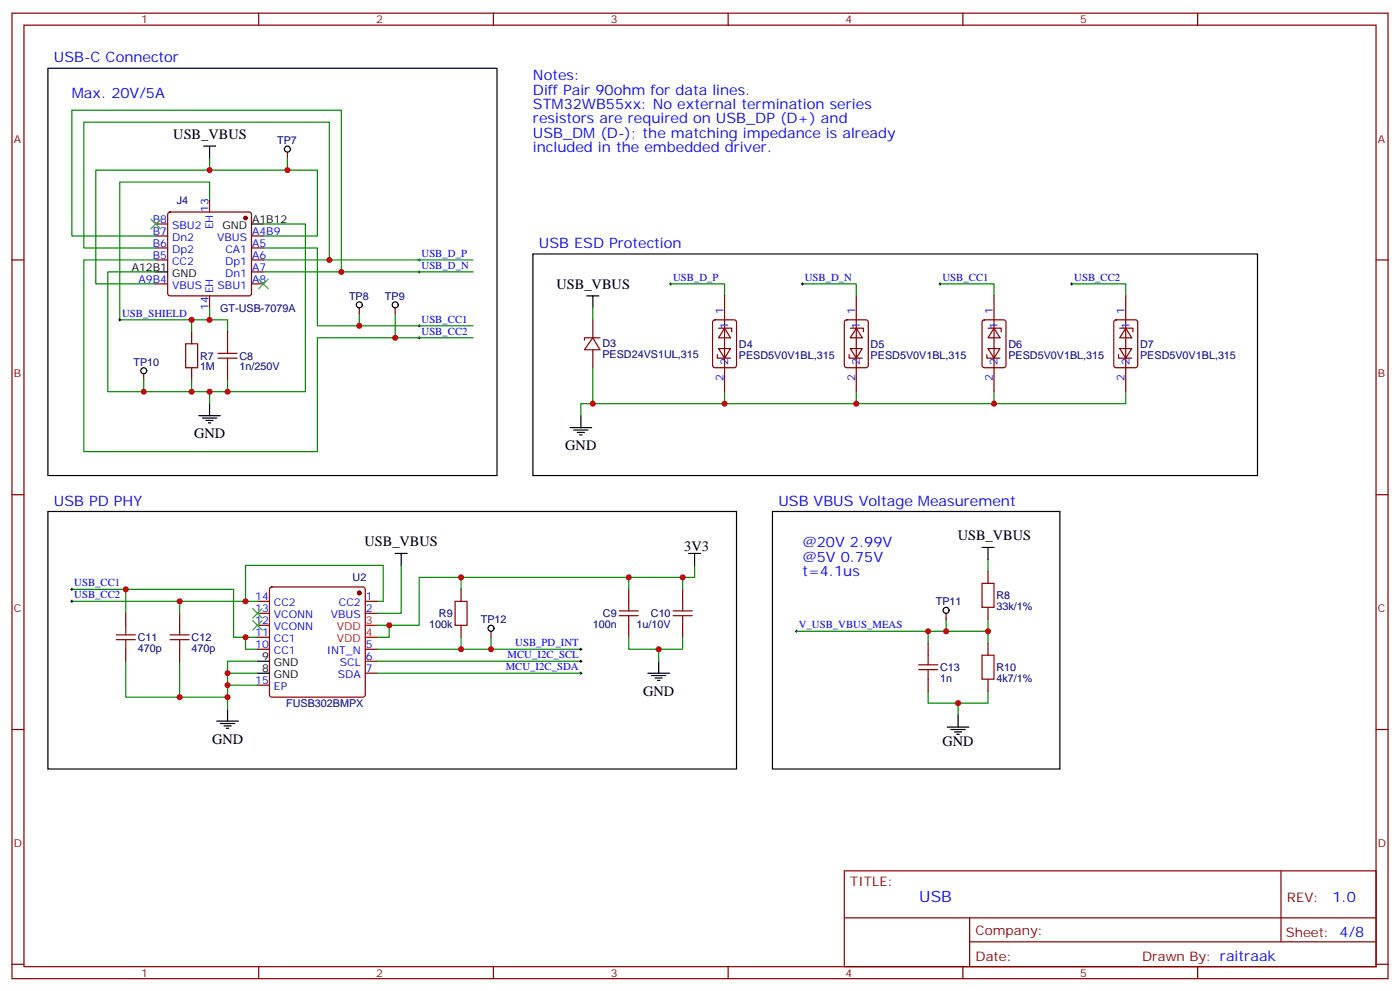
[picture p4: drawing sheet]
<svg xmlns="http://www.w3.org/2000/svg" width="412mm" height="292mm" viewBox="0 0 412 292" stroke-linecap="round" stroke-linejoin="round" font-family="sans-serif">
<g fill="none" stroke="#870000" stroke-width=".35">
<path d="M3.5 3.9h405.4v284.3h-405.4zM7.1 7.4h398.2v277.3h-398.2zM76.2 3.9v3.5M145.3 3.9v3.5M214.5 3.9v3.5M283.6 3.9v3.5M352.8 3.9v3.5M61.7 58.9v3.5M84.7 44.8v1.8M3.5 76.6h3.6M45.9 76.6h3.5M45.9 69.5h3.5"/>
<path d="M45.9 73h3.5M45.9 66h3.5M49.6 62.6l.5-.2h23.3l.5 .2 .2 .5v23.3l-.3 .5-.4 .2h-23.3l-.5-.2-.2-.5v-23.3zM74.1 76.6h3.5M74.1 69.5h3.5M74.1 73h3.5M405.3 76.6h3.6M45.9 83.6h3.5M56.4 97.7v3.5M61.7 87.1v3.6M67 97.7v3.5M74.1 80.1h3.5"/>
<path d="M74.1 83.6h3.5M105.8 90.7v1.7M116.4 90.7v1.7M174.6 99.5l2.1 3.5h-4.5zM174.6 94.2v5.3M176.7 99.5h-4.5v.7M210.1 94.4l.5-.2h5.7l.6 .4 .1 13-.5 .6-5.9 .1-.6-.5-.1-12.9zM211.7 96.7h3.8v1M213.4 96.7l1.8 2.8h-3.5zM213.4 87.1v28.3M248.9 94.4l.5-.2h5.7l.6 .4 .1 13-.5 .6-5.9 .1-.6-.5-.1-12.9zM250.5 96.7h3.9v1"/>
<path d="M252.2 96.7l1.8 2.8h-3.5zM252.2 87.1v28.3M289.5 94.4l.5-.2h5.6l.7 .4v13l-.4 .6-5.9 .1-.7-.5v-12.9zM291 96.7h3.9v1M292.8 96.7l1.8 2.8h-3.6zM292.8 87.1v28.3M328.3 94.4l.5-.2h5.6l.7 .4v13l-.4 .6-5.9 .1-.7-.5v-12.9zM329.8 96.7h3.9v1M331.6 96.7l1.8 2.8h-3.6zM331.6 87.1v28.3M42.3 110.1v1.7M56.4 108.3v3.5"/>
<path d="M67 108.3v3.5M174.6 103v5.3M211.3 104.4v1.1h3.9M211.7 102.7h3.5l-1.8 2.8zM250.1 104.4v1.1h3.9M250.5 102.7h3.5l-1.8 2.8zM290.7 104.4v1.1h3.9M291 102.7h3.6l-1.8 2.8zM329.5 104.4v1.1h3.9M329.8 102.7h3.6l-1.8 2.8zM3.5 145.7h3.6M405.3 145.7h3.6"/>
<path d="M75.8 177.1h3.6M79.6 173.1l.5-.2h26.8l.5 .2 .2 .5v31l-.2 .5-.5 .2h-26.8l-.5-.2-.2-.5v-31zM107.6 177.1h3.5M135.8 173.6v3.5M185.2 173.6v3.5M201.1 173.6v3.5M291 168.3v3.5M291 178.9v3.5M37 180.6v3.6M37 191.2v3.5M52.9 180.6v3.6M52.9 191.2v3.5"/>
<path d="M75.8 180.6h3.6M75.8 191.2h3.6M75.8 187.7h3.6M75.8 184.2h3.6M107.6 180.6h3.5M107.6 191.2h3.5M107.6 194.7h3.5M107.6 198.3h3.5M135.8 184.2v3.5M144.6 185.9v1.8M185.2 184.2v3.5M201.1 184.2v3.5"/>
<path d="M273.4 189.4v3.6M278.7 180.6v1.8M291 189.4v3.6M3.5 214.8h3.6M75.8 201.8h3.6M273.4 200v3.6M291 200v3.6M405.3 214.8h3.6M248.7 256.5h156.6v28.2h-156.6zM377.3 256.5v20.9M248.7 270.3h156.5M285.6 277.4h119.6"/>
<path d="M285.6 270.3v14.1M3.5 284h3.6M76.2 284.7v3.5M145.3 284.7v3.5M214.5 284.7v3.5M283.6 284.7v3.5M352.8 284.7v3.5M405.3 284h3.6"/>
</g>
<g fill="none" stroke="#000" stroke-width=".35">
<path d="M14.1 20.1h132.3v120h-132.3zM60 43h3.5M61.7 43v3.6M74.1 66h3.5M157 74.8h213.4v65.3h-213.4zM45.9 80.1h3.5M172.9 87.1h3.5M174.6 87.1v3.6M61.7 118.9v3.5M58.6 122.4h6.3M59.6 123.1h4.3M60.7 123.8h2.1"/>
<path d="M61.4 124.5h.7M167.9 125.9h6.4M169 126.6h4.2M170 127.4h2.2M170.7 128.1h.7M171.1 122.4v3.5M14.1 150.6h202.9v75.9h-202.9zM227.5 150.6h84.7v75.9h-84.7zM116.4 163h3.5M118.2 163v3.5M202.8 163h3.6M204.6 163v3.5"/>
<path d="M289.3 161.2h3.5M291 161.2v3.5M75.8 198.3h3.6M75.8 194.7h3.6M190.9 198.3h6.3M191.9 199h4.2M193 199.7h2.1M194 194.7v3.6M63.9 212.4h6.3M64.9 213.1h4.2M66 213.8h2.1M66.7 214.5h.7"/>
<path d="M67 208.8v3.6M193.7 200.4h.7M279 214.1h6.4M280.1 214.8h4.2M281.2 215.5h2.1M281.9 216.3h.7M282.2 210.6v3.5"/>
<circle cx="84.7" cy="43.9" r=".88"/>
<circle cx="105.8" cy="89.8" r=".88"/>
<circle cx="116.4" cy="89.8" r=".88"/>
<circle cx="42.3" cy="109.2" r=".88"/>
<circle cx="278.7" cy="179.7" r=".88"/>
<circle cx="144.6" cy="185" r=".88"/>
</g>
<g fill="#870000" stroke="#870000" stroke-width=".35">
<circle cx="72.3" cy="64.2" r=".53"/>
<circle cx="105.8" cy="174.6" r=".53"/>
</g>
<g fill="none" stroke="#a10000" stroke-width=".35">
<path d="M54.7 101.2h3.5v7.1h-3.5zM64.2 105.5h5.6M64.2 104.1h5.6M67 101.2v2.9M67 105.5v2.8M134.1 177.1h3.5v7.1h-3.5zM182.4 179.9h5.6M185.2 177.1v2.8M198.3 179.9h5.6M201.1 177.1v2.8M289.3 171.8h3.5v7.1h-3.5zM34.2 188.4h5.7"/>
<path d="M34.2 187h5.7M37 184.2v2.8M37 188.4v2.8M50.1 188.4h5.6M50.1 187h5.6M52.9 184.2v2.8M52.9 188.4v2.8M182.4 181.3h5.6M185.2 181.3v2.9M198.3 181.3h5.6M201.1 181.3v2.9M270.6 197.2h5.6"/>
<path d="M270.6 195.8h5.6M273.4 193v2.8M273.4 197.2v2.8M289.3 193h3.5v7h-3.5z"/>
</g>
<g fill="none" stroke="#000" stroke-width=".29">
<path d="M123.1 76.6h.7M123.5 76.2v.7M123.5 79.7v.7M34.9 94.2h.7M35.3 93.8v.7M123.1 99.5h.7M123.1 96h.7M123.1 80.1h.7M123.5 95.6v.7M123.5 99.1v.7M197.2 83.6h.7M197.6 83.3v.7"/>
<path d="M236 83.6h.7M236.4 83.3v.7M276.6 83.6h.7M276.9 83.3v.7M315.4 83.6h.7M315.7 83.3v.7M20.8 177.1h.7M20.8 173.6h.7M21.2 173.2v.7M21.2 176.7v.7M170.7 191.2h.7M170.7 194.7h.7"/>
<path d="M170.7 198.3h.7M171.1 190.9v.7M171.1 194.4v.7M171.1 197.9v.7M234.2 185.9h.7M234.6 185.6v.7"/>
</g>
<g fill="none" stroke="#008700" stroke-width=".35">
<path d="M61.7 58.9v-5.3h-26.4v40.6h26.4v-3.5M61.7 46.6v3.5h-33.5v33.5h17.7M61.7 50.1h31.8v19.4h-15.9M84.7 46.6v3.5M45.9 73h-21.2v-37h72.3v40.6M45.9 69.5h-24.7v-37h79.3v47.6M45.9 76.6h-21.2v56.4h68.8v-33.5h45.8M77.6 66h12.4v49.4h-23M77.6 73h15.9v23h45.8M77.6 76.6h61.7M45.9 80.1h-14.2v35.3h30v3.5M56.4 94.2v3.5"/>
<path d="M61.7 94.2h5.3v3.5M77.6 80.1h61.7M105.8 92.4v3.6M116.4 92.4v7.1M174.6 90.7v3.5M197.6 83.6h15.8v3.5M236.4 83.6h15.8v3.5M276.9 83.6h15.9v3.5M315.7 83.6h15.9v3.5M42.3 111.8v3.6M56.4 111.8v3.6M67 111.8v3.6h-5.3"/>
<path d="M174.6 108.3v10.6M213.4 115.4v3.5h-42.3v3.5M252.2 115.4v3.5h-38.8M292.8 115.4v3.5h-40.6M331.6 115.4v3.5h-38.8M21.2 173.6h47.6v14.1h7M21.2 177.1h51.1M37 173.6v7M52.9 177.1v3.5M75.8 177.1h-3.5v-10.6h40.6v10.6h-1.8M118.2 166.5v14.1h-7.1M135.8 170v3.6"/>
<path d="M185.2 170v3.6M201.1 170v3.6M204.6 166.5v3.5h-81.1v14.2h-12.4M291 164.7v3.6M37 194.7v10.6h30M52.9 194.7v10.6M67 198.3h8.8M72.3 187.7v3.5h3.5M75.8 194.7h-8.8v14.1M111.1 191.2h60M111.1 194.7h60M111.1 198.3h60"/>
<path d="M114.7 184.2v3.5h-3.6M135.8 187.7v3.5M144.6 187.7v3.5M185.2 187.7v3.5h15.9v-3.5M194 191.2v3.5M234.6 185.9h56.4M273.4 185.9v3.5M278.7 182.4v3.5M291 182.4v7M67 201.8h8.8M273.4 203.6v3.5h8.8v3.5M291 203.6v3.5h-8.8"/>
</g>
<path d="M44.4 64.6l2.9 2.8M47.3 64.6l-2.9 2.8M76.2 82.2l2.8 2.8M79 82.2l-2.8 2.8M74.4 179.2l2.9 2.8M77.3 179.2l-2.9 2.8M74.4 182.7l2.9 2.9M77.3 182.7l-2.9 2.9" fill="none" stroke="#3c3" stroke-width=".35"/>
<path d="M107.6 184.2h3.5M107.6 187.7h3.5" fill="none" stroke="#f00" stroke-width=".35"/>
<g fill="#c00">
<circle cx="56.4" cy="94.2" r=".88"/>
<circle cx="61.7" cy="94.2" r=".88"/>
<circle cx="56.4" cy="115.4" r=".88"/>
<circle cx="61.7" cy="115.4" r=".88"/>
<circle cx="67" cy="115.4" r=".88"/>
<circle cx="61.7" cy="50.1" r=".88"/>
<circle cx="97" cy="76.6" r=".88"/>
<circle cx="100.5" cy="80.1" r=".88"/>
<circle cx="84.7" cy="50.1" r=".88"/>
<circle cx="42.3" cy="115.4" r=".88"/>
<circle cx="105.8" cy="96" r=".88"/>
<circle cx="116.4" cy="99.5" r=".88"/>
<circle cx="37" cy="173.6" r=".88"/>
<circle cx="52.9" cy="205.3" r=".88"/>
<circle cx="67" cy="205.3" r=".88"/>
<circle cx="72.3" cy="177.1" r=".88"/>
<circle cx="72.3" cy="187.7" r=".88"/>
<circle cx="144.6" cy="191.2" r=".88"/>
<circle cx="67" cy="198.3" r=".88"/>
<circle cx="67" cy="201.8" r=".88"/>
<circle cx="135.8" cy="191.2" r=".88"/>
<circle cx="194" cy="191.2" r=".88"/>
<circle cx="185.2" cy="170" r=".88"/>
<circle cx="201.1" cy="170" r=".88"/>
<circle cx="135.8" cy="170" r=".88"/>
<circle cx="114.7" cy="184.1" r=".88"/>
<circle cx="174.6" cy="118.9" r=".88"/>
<circle cx="213.4" cy="118.9" r=".88"/>
<circle cx="252.2" cy="118.9" r=".88"/>
<circle cx="292.8" cy="118.9" r=".88"/>
<circle cx="278.7" cy="185.9" r=".88"/>
<circle cx="291" cy="185.9" r=".88"/>
<circle cx="273.4" cy="185.9" r=".88"/>
<circle cx="282.2" cy="207.1" r=".88"/>
<circle cx="52.9" cy="177.1" r=".88"/>
</g>
<text font-size="4.6" fill="#00f" x="270.8" y="265.5">USB</text>
<g font-size="4.2" fill="#00f">
<text x="15.9" y="18.3">USB-C Connector</text>
<text x="157" y="23.6">Notes:</text>
<text x="21.2" y="28.9">Max. 20V/5A</text>
<text x="157" y="27.9">Diff Pair 90ohm for data lines.</text>
<text x="157" y="32.1">STM32WB55xx: No external termination series</text>
<text x="157" y="36.3">resistors are required on USB_DP (D+) and</text>
<text x="157" y="40.6">USB_DM (D-); the matching impedance is already</text>
<text x="157" y="44.8">included in the embedded driver.</text>
<text x="158.7" y="73">USB ESD Protection</text>
<text x="15.9" y="148.9">USB PD PHY</text>
<text x="229.3" y="148.9">USB VBUS Voltage Measurement</text>
<text x="236.4" y="161.2">@20V 2.99V</text>
<text x="236.4" y="165.5">@5V 0.75V</text>
<text x="236.4" y="169.7">t=4.1us</text>
<text x="392.5" y="265.7">1.0</text>
</g>
<g font-size="4.2">
<text x="51" y="40.9">USB_VBUS</text>
<text x="163.9" y="85">USB_VBUS</text>
<text x="57.1" y="129.1">GND</text>
<text x="166.5" y="132.6">GND</text>
<text x="107.4" y="160.8">USB_VBUS</text>
<text x="282.1" y="159.1">USB_VBUS</text>
<text x="201.6" y="162.3">3V3</text>
<text x="189.5" y="204.9">GND</text>
<text x="62.5" y="219.1">GND</text>
<text x="277.6" y="219.8">GND</text>
</g>
<g font-size="3.9" fill="#800">
<text x="250.5" y="261.1">TITLE:</text>
<text x="379.1" y="265.7">REV:</text>
<text x="287.4" y="275.3">Company:</text>
<text x="378.7" y="275.9">Sheet: 4/8</text>
<text x="287.4" y="282.9">Date:</text>
<text x="336.4" y="283">Drawn By: raitraak</text>
</g>
<g font-size="3.2" fill="#800">
<text x="41.6" y="6.9">1</text>
<text x="110.8" y="6.9">2</text>
<text x="179.9" y="6.9">3</text>
<text x="249.1" y="6.9">4</text>
<text x="318.2" y="6.9">5</text>
<text x="4.1" y="42">A</text>
<text x="405.9" y="42">A</text>
<text x="4.1" y="111.1">B</text>
<text x="405.9" y="111.1">B</text>
<text x="4.1" y="180.3">C</text>
<text x="405.9" y="180.3">C</text>
<text x="4.1" y="249.4">D</text>
<text x="405.9" y="249.4">D</text>
<text x="41.6" y="287.7">1</text>
<text x="110.8" y="287.7">2</text>
<text x="179.9" y="287.7">3</text>
<text x="249.1" y="287.7">4</text>
<text x="318.2" y="287.7">5</text>
</g>
<g font-size="3.2" fill="#000080">
<text x="81.6" y="42.4">TP7</text>
<text x="52.1" y="60">J4</text>
<text x="102.8" y="88.3">TP8</text>
<text x="113.4" y="88.3">TP9</text>
<text x="64.9" y="91.8">GT-USB-7079A</text>
<text x="39.3" y="107.7">TP10</text>
<text x="58.9" y="105.9">R7</text>
<text x="70.6" y="105.9">C8</text>
<text x="177.4" y="105.5">PESD24VS1UL,315</text>
<text x="177.4" y="102.3">D3</text>
<text x="217.7" y="105.6">PESD5V0V1BL,315</text>
<text x="217.7" y="102.4">D4</text>
<text x="256.5" y="105.6">PESD5V0V1BL,315</text>
<text x="256.5" y="102.4">D5</text>
<text x="297" y="105.6">PESD5V0V1BL,315</text>
<text x="297" y="102.4">D6</text>
<text x="335.8" y="105.6">PESD5V0V1BL,315</text>
<text x="335.8" y="102.4">D7</text>
<text x="58.9" y="109.1">1M</text>
<text x="70.6" y="109.1">1n/250V</text>
<text x="103.9" y="171.2">U2</text>
<text x="275.7" y="178.2">TP11</text>
<text x="293.5" y="179.7">33k/1%</text>
<text x="293.5" y="176.5">R8</text>
<text x="126.5" y="184.9">100k</text>
<text x="129.3" y="181.8">R9</text>
<text x="141.6" y="183.5">TP12</text>
<text x="174.6" y="185">100n</text>
<text x="177.6" y="181.8">C9</text>
<text x="187.5" y="185">1u/10V</text>
<text x="191.7" y="181.8">C10</text>
<text x="40.6" y="188.8">C11</text>
<text x="56.4" y="188.8">C12</text>
<text x="40.6" y="192">470p</text>
<text x="56.4" y="192">470p</text>
<text x="276.9" y="197.6">C13</text>
<text x="293.5" y="197.6">R10</text>
<text x="276.9" y="200.9">1n</text>
<text x="293.5" y="200.9">4k7/1%</text>
<text x="84.3" y="208.3">FUSB302BMPX</text>
</g>
<g font-size="3.2" fill="#00f">
<text x="45" y="65.6">B8</text>
<text x="61.4" y="62.4" transform="rotate(-90 61.4 62.4)">13</text>
<text x="45" y="69.1">B7</text>
<text x="50.7" y="70.9">Dn2</text>
<text x="50.7" y="67.4">SBU2</text>
<text x="62.8" y="67.5" transform="rotate(-90 62.8 67.5)">EH</text>
<text x="63.9" y="70.9">VBUS</text>
<text x="74.3" y="69.1">A4B9</text>
<text x="45" y="76.2">B5</text>
<text x="45" y="72.7">B6</text>
<text x="50.7" y="78">CC2</text>
<text x="50.7" y="74.4">Dp2</text>
<text x="66.3" y="78">Dp1</text>
<text x="66.4" y="74.4">CA1</text>
<text x="74.3" y="72.7">A5</text>
<text x="74.3" y="76.2">A6</text>
<text x="124.2" y="75.7">USB_D_P</text>
<text x="40.8" y="83.3">A9B4</text>
<text x="66.3" y="81.5">Dn1</text>
<text x="74.3" y="79.7">A7</text>
<text x="74.3" y="83.3">A8</text>
<text x="124.2" y="79.2">USB_D_N</text>
<text x="198.3" y="82.7">USB_D_P</text>
<text x="237.1" y="82.7">USB_D_N</text>
<text x="277.6" y="82.7">USB_CC1</text>
<text x="316.4" y="82.7">USB_CC2</text>
<text x="50.7" y="85">VBUS</text>
<text x="62.8" y="86.4" transform="rotate(-90 62.8 86.4)">EH</text>
<text x="64.1" y="85">SBU1</text>
<text x="36" y="93.3">USB_SHIELD</text>
<text x="61.4" y="91.2" transform="rotate(-90 61.4 91.2)">14</text>
<text x="124.2" y="95.1">USB_CC1</text>
<text x="213.1" y="92.4" transform="rotate(-90 213.1 92.4)">1</text>
<text x="251.9" y="92.4" transform="rotate(-90 251.9 92.4)">1</text>
<text x="292.5" y="92.4" transform="rotate(-90 292.5 92.4)">1</text>
<text x="331.3" y="92.4" transform="rotate(-90 331.3 92.4)">1</text>
<text x="124.2" y="98.6">USB_CC2</text>
<text x="214.5" y="96.9" transform="rotate(-90 214.5 96.9)">1</text>
<text x="253.3" y="96.9" transform="rotate(-90 253.3 96.9)">1</text>
<text x="293.9" y="96.9" transform="rotate(-90 293.9 96.9)">1</text>
<text x="332.7" y="96.9" transform="rotate(-90 332.7 96.9)">1</text>
<text x="214.5" y="107.6" transform="rotate(-90 214.5 107.6)">2</text>
<text x="253.3" y="107.6" transform="rotate(-90 253.3 107.6)">2</text>
<text x="293.9" y="107.6" transform="rotate(-90 293.9 107.6)">2</text>
<text x="332.7" y="107.6" transform="rotate(-90 332.7 107.6)">2</text>
<text x="213.1" y="112.1" transform="rotate(-90 213.1 112.1)">2</text>
<text x="251.9" y="112.1" transform="rotate(-90 251.9 112.1)">2</text>
<text x="292.5" y="112.1" transform="rotate(-90 292.5 112.1)">2</text>
<text x="331.3" y="112.1" transform="rotate(-90 331.3 112.1)">2</text>
<text x="21.9" y="172.7">USB_CC1</text>
<text x="21.9" y="176.2">USB_CC2</text>
<text x="75.2" y="176.7">14</text>
<text x="80.7" y="178.5">CC2</text>
<text x="99.8" y="178.5">CC2</text>
<text x="107.8" y="176.7">1</text>
<text x="75.2" y="183.8">12</text>
<text x="75.2" y="180.3">13</text>
<text x="80.7" y="185.6">VCONN</text>
<text x="80.7" y="182">VCONN</text>
<text x="97.5" y="182">VBUS</text>
<text x="107.8" y="180.3">2</text>
<text x="235.3" y="185">V_USB_VBUS_MEAS</text>
<text x="75.2" y="190.9">10</text>
<text x="75.2" y="187.3">11</text>
<text x="80.7" y="189.1">CC1</text>
<text x="107.8" y="190.9">5</text>
<text x="151.8" y="190.3">USB_PD_INT</text>
<text x="80.7" y="192.6">CC1</text>
<text x="96.2" y="192.6">INT_N</text>
<text x="100.1" y="196.1">SCL</text>
<text x="107.8" y="194.4">6</text>
<text x="107.8" y="197.9">7</text>
<text x="149" y="197.4">MCU_I2C_SDA</text>
<text x="149.5" y="193.9">MCU_I2C_SCL</text>
<text x="75.2" y="201.4">15</text>
<text x="80.7" y="203.2">EP</text>
<text x="99.5" y="199.7">SDA</text>
</g>
<g font-size="3.2">
<text x="74.3" y="65.6">A1B12</text>
<text x="65.5" y="67.4">GND</text>
<text x="38.8" y="79.7">A12B1</text>
<text x="50.7" y="81.5">GND</text>
<text x="77.2" y="197.9">8</text>
<text x="77.2" y="194.4">9</text>
<text x="80.7" y="196.1">GND</text>
<text x="80.7" y="199.7">GND</text>
</g>
<g font-size="3.2" fill="#f00">
<text x="99.2" y="185.6">VDD</text>
<text x="107.8" y="183.8">3</text>
<text x="99.2" y="189.1">VDD</text>
<text x="107.8" y="187.3">4</text>
</g>
</svg>
